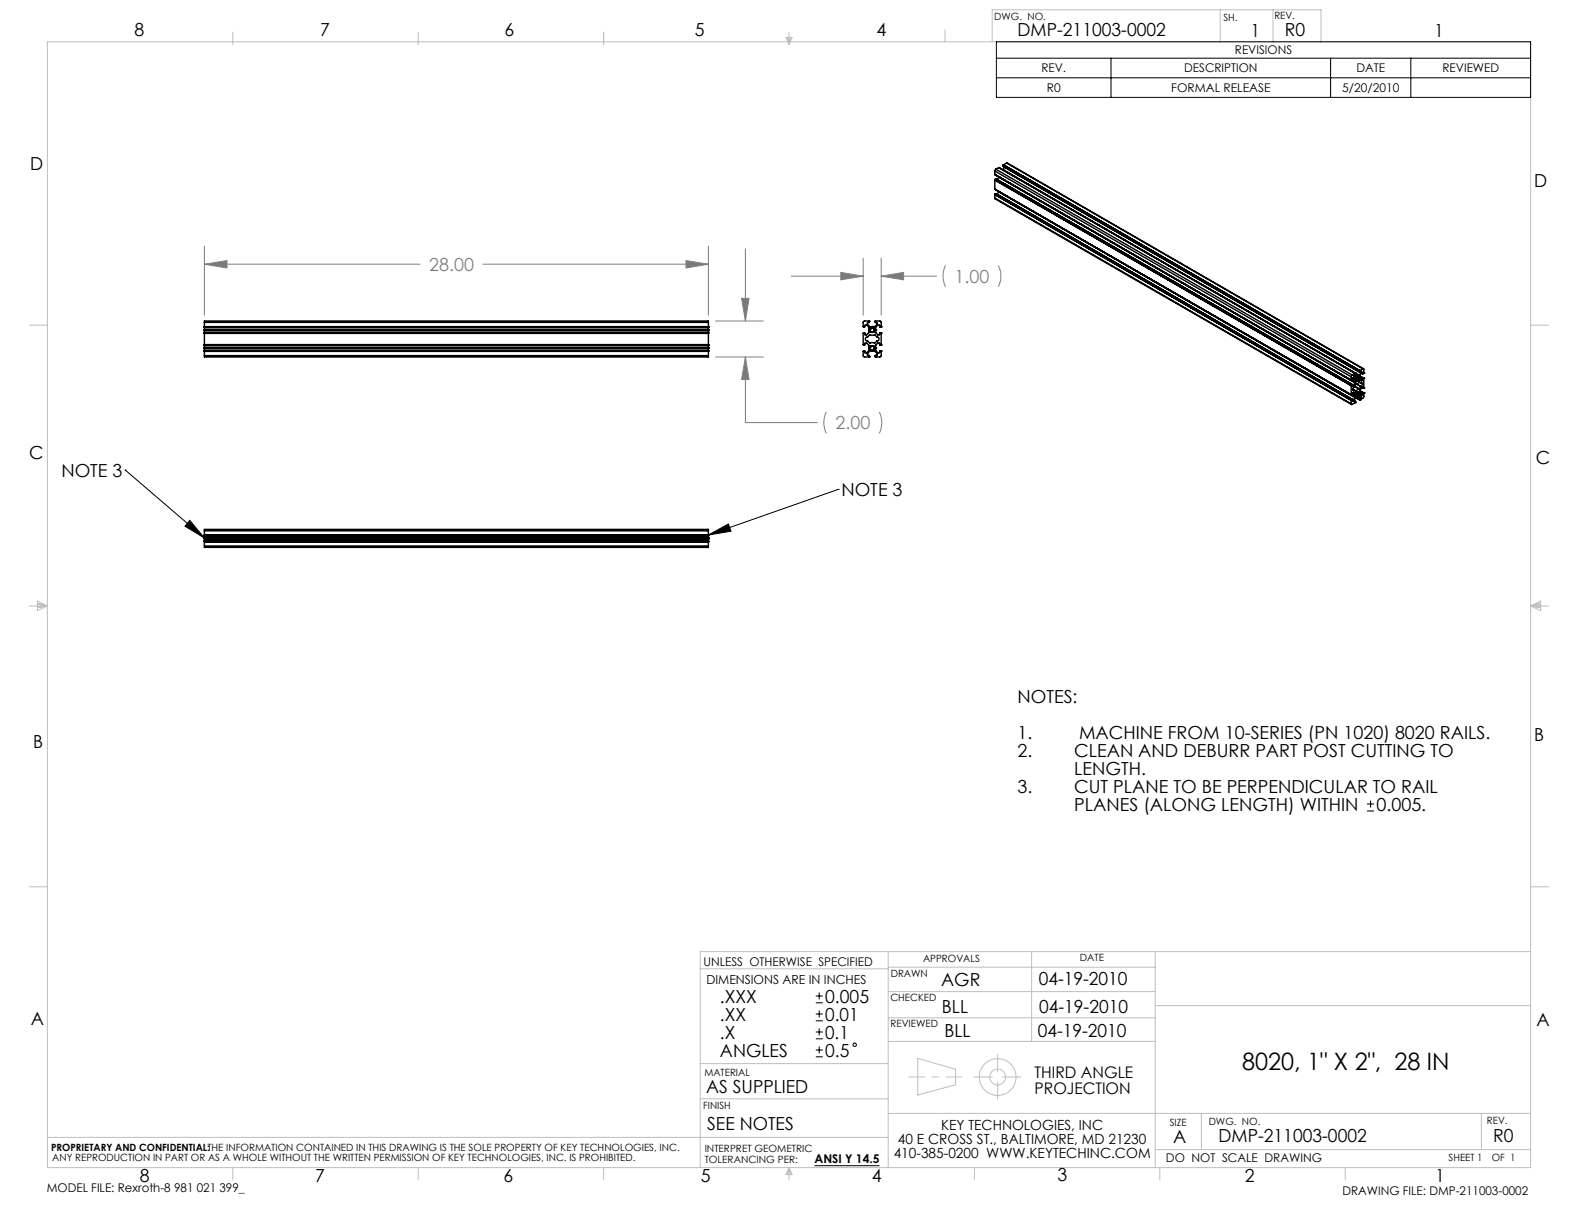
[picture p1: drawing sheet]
<svg xmlns="http://www.w3.org/2000/svg" width="279mm" height="216mm" viewBox="0 0 279 216" stroke-linecap="round" stroke-linejoin="round" font-family="sans-serif">
<g fill="none" stroke="#c0c0c0" stroke-width=".18">
<path d="M8.4 7.4h261.6v198.6h-261.6zM41.1 5.7v2.1M73.8 5.7v2.1M106.5 5.7v2.1M138.6 6.6h1.1l-.5 1.2zM138.9 6.6l.3 1.2M139.2 5.7v2.1M139.5 6.6l-.3 1.2M166.7 5.3v2.1M175 7.4v-5.7h58v5.7M215.2 1.7v5.7M224.5 1.7v5.7"/>
<path d="M5.2 57.4h3.2M270 57.4h3.2M5.2 106.9h3.2M6.6 106l1.8 .9-1.8 .8zM6.6 106.4l1.8 .5M6.6 106.6l1.8 .3M8.4 106.9l-1.8 .2M270 106.9h3.2M270 106.9l1.7 .2M270 106.9l1.7-.9v1.7zM271.7 106.6l-1.7 .3M271.7 106.4l-1.7 .5"/>
<path d="M5.2 156.4h3.2M270 156.4h3.2M123.5 170.9h33.2M156.7 167.9v38.1M156.7 179.5h47.1M156.7 174.9h47.1M156.7 170.6h47.1M182 167.9v15.8M203.8 167.9v38.1M203.8 177.4h66.2M270 167.9h-146.5v38.1M123.5 193.8h33.2"/>
<path d="M123.5 187.6h33.2M156.7 196.4h113.3M156.7 183.7h47.1M161.9 186.7l6.7 1.9v2.7l-6.7 1.8zM171.7 190h3.3M176 186v3.1M176 190.9v3M176.8 190h3.3M211.9 196.4v6.4M261.3 196.4v6.4M8.4 200.6h148.3M41.1 206v2.1"/>
<path d="M73.8 206v2.1M106.5 206v2.1M139.2 206v2.1M139.2 206l.5 1.2h-1.1zM139.2 206l-.3 1.2M139.2 206l.3 1.2M171.9 206v2.1M203.8 202.8h66.2M204.6 206v2.1M237.3 206v2.1"/>
<circle cx="176" cy="190" r="1.4"/>
<circle cx="176" cy="190" r="3.2"/>
</g>
<path d="M169.7 190h-9.4" fill="none" stroke="#c0c0c0" stroke-width=".18" stroke-dasharray="15.2 1.3 1.3 1.3" stroke-dashoffset="12.5"/>
<g fill="none" stroke="#000" stroke-width=".18">
<path d="M175.8 7.4h94.2v9.8h-94.2zM175.8 10.3h94.2M175.8 13.7h94.2M196 10.3v6.9M234.7 10.3v6.9M248.8 10.3v6.9M22.1 82.9h.1M22.1 82.9l14 12M33.5 91.8l2.6 3.1-3.5-2.1zM125 94.4l3.5-2 .4 1.3zM147.8 86.3h.1M147.8 86.3l-22.8 8.1"/>
<path d="M241.1 143.1h1.3M241.1 141.8h1.3M241.8 141.2v1.3"/>
</g>
<g fill="none" stroke="#808080" stroke-width=".18">
<path d="M36.1 46.6l3.9-.6v1.3zM36.1 43.4v12.2M36.1 46.6h38M85.2 46.6h39.8M121 46l4 .6-4 .7zM125 43.4v12.2M126.2 56.6h8.5M130.8 52.6h1.3l-.6 4zM131.5 43.9v12.7M139.6 48.7h12.7M148.3 48l4 .7-4 .7zM152.3 45.5v10.1"/>
<path d="M155.4 48.7l4-.7v1.4zM155.4 45.5v10.1M155.4 48.7h9.8M166.8 46.8a4.1 4.1 0 0 0 0 3.8M176.1 46.8a4.4 4.4 0 0 1 0 3.8M126.2 63h8.5M131.5 63l.6 3.9h-1.3zM131.5 63v11.5h12.7M145.8 72.7a4.1 4.1 0 0 0 0 3.7M155.1 72.7a4.1 4.1 0 0 1 0 3.7"/>
</g>
<path d="M33.5 91.8l2.6 3.1-3.5-2.1zM125 94.4l3.5-2 .4 1.3z" fill="#000"/>
<path d="M121 46l4 .6-4 .7zM36.1 46.6l3.9-.6v1.3zM131.5 63l.6 3.9h-1.3zM130.8 52.6h1.3l-.6 4zM148.3 48l4 .7-4 .7zM155.4 48.7l4-.7v1.4z" fill="#808080"/>
<g fill="none" stroke="#000" stroke-width=".25">
<path d="M175.5 30.8h.1M175.5 31.7v.1M175.5 33.4h.1M175.5 34.3h.1M175.5 34.9v.2l62.9 36.2M175.5 30.8l63.5 36.7M175.5 33.4l63.5 36.7M175.5 31.7l62.9 36.3M175.5 30.2l62.8 36.3M175.5 30.2v.6M175.5 31.8v1.6M175.5 34.3v.6"/>
<path d="M175.5 31.8l62.8 36.2M175.5 34.3l62.9 36.3M175.5 34.3l62.8 36.3M175.5 34.9l62.8 36.3M175.5 31.7h.1M175.5 31.6v.1M175.5 34.2v.1M175.5 31.6l62.9 36.3M175.5 34.2l62.9 36.3M175.6 31.6h.1M175.6 34.2h.1M175.6 31.6l62.9 36.3"/>
<path d="M175.6 34.2l62.9 36.2M175.6 31.6h-.1M175.6 34.2h-.1M175.6 29.8l-.1 .4M175.6 29.8l62.9 36.3M175.9 31.7h.1M175.9 34.3h.1M175.9 31.7l62.9 36.3M175.9 34.3l62.9 36.3M176.2 29.6h.1M176.2 31.2h.1M176.2 31.2v.1"/>
<path d="M176.2 33.8h.1M176.2 29.6l63.5 36.7M176.2 29.6l-.6 .2M176.2 31.3l62.8 36.2M176.2 31.3l-.3 .4M176.2 33.8l62.8 36.3M176.2 33.8l-.3 .5M176.9 30h.1M176.9 29.9v.1M176.9 29.9l62.9 36.3M177 29.1v.1M177 29.3l63.1 36.4"/>
<path d="M177 29.1l62.9 36.3M177 29.2l62.8 36.3M177 29.3l62.8 36.2M177 29.2v.1M177 29.1h.1M177.2 29.5l62.8 36.3M177.2 29.5l-.3 .4M177.2 29.4v.1M177.6 28.8l62.9 36.3M177.6 28.8l62.8 36.3M177.6 28.8l-.6 .3M36.1 56.9v-.3h88.9v.3"/>
<path d="M36.1 57.6h88.9M36.1 58.8h.1M36.1 57.6h.1M36.1 58.7v.1M36.1 57.7h.1M36.1 58.7h.1M36.1 57.7v.1M36.1 58.6v.1M36.1 58.1h.1M36.1 58.3h.1M36.1 56.9h88.9M36.1 56.9v.8"/>
<path d="M36.1 57.8v.9M36.1 58.8v2.1M36.1 58.8h88.9M36.1 58.7h88.9M36.1 57.7h88.9M36.1 58.6h88.9M36.1 57.8h88.9M36.1 58.1h88.9M36.1 58.3h88.9M36.1 58.2h88.9M125 58.8h.1M125 57.6h.1"/>
<path d="M125 58.7v.1M125 57.7h.1M125 58.7h.1M125 57.7v.1M125 58.6v.1M125 58.1h.1M125 58.3h.1M125 56.9v.8M125 57.8v.9M125 58.8v2.1M152.3 58.8v2M152.3 58.8h.1"/>
<path d="M152.3 57.6h.1M152.3 58.7v.1M152.3 58.7h.1M152.3 57.6h.2v-.2h.4l.3 .3v.9M152.7 59.6l.4-.2 .3-.3h.9l.4 .3a.37 .37 0 0 1 .3 .4 .37 .37 0 0 1-.3 .3l-.4 .4-.3-.1-.6 .1-.3-.3a.42 .42 0 0 1-.4-.6zM153.2 58.7l-.3 .4h-.3l-.1-.4h-.2M153.2 58.6v.1M153.3 58.2h.1M153.3 56.7h-.9l-.1 .1v.8M153.3 56.7h.1M153.3 56.7v.2h-.3v.3l.4 .4h.4M153.5 58l.1 .6h.4"/>
<path d="M153.5 58h.1M153.7 57.9h.2a.19 .19 0 0 1 .3 0 .19 .19 0 0 1 0 .2 .29 .29 0 0 1-.2 .5M153.7 57.9h.1M153.7 57.9l-.1-.1-.1 .2M153.8 57.6h.1M153.9 57.6h.1M153.9 57.6h-.1M154 58.6h.1M154.4 56.6v.3h.3v.4l-.4 .3h-.4M154.4 56.6h.1M154.4 56.6h.9l.1 .2v.8M154.4 58.1h.1"/>
<path d="M154.4 58.1v.2M154.4 58.3h.1M154.4 58.6v.1M154.4 58.7l.4 .4h.3l.1-.4h.2M154.4 58.3v.3M155.4 57.7h.1M155.4 57.7l-.2-.1v-.2h-.4l-.4 .3v.4M155.4 58.7h.1M155.4 58.7v.1M155.4 57.6h.1M155.4 57.6v.1M155.4 58.8h.1"/>
<path d="M155.4 58.8v2M36.1 61.9v.1M36.1 62.7v.3h88.9v-.3M36.1 60.8h88.9M36.1 61.9h.1M36.1 60.8h.1M36.1 60.9h.1M36.1 60.9v.1M36.1 61.8h.1M36.1 61.3h.1M36.1 61.5h.1M36.1 61v.9"/>
<path d="M36.1 62v.7M36.1 61.9h88.9M36.1 62h88.9M36.1 62.7h88.9M36.1 60.9h88.9M36.1 61.8h88.9M36.1 61h88.9M36.1 61.3h88.9M36.1 61.5h88.9M36.1 61.4h88.9M125 61.9v.1M125 61.9h.1"/>
<path d="M125 60.8h.1M125 60.9h.1M125 60.9v.1M125 61.8h.1M125 61.3h.1M125 61.5h.1M125 61v.9M125 62v.7M152.3 61.9v.9l.1 .1h.9M152.3 61.9h.1M152.3 60.8h.1M152.3 60.8h.2v-.3h.4l.3 .4v.9"/>
<path d="M153 62.4h.1M153 62.4v.3h.3v.2M153.2 61.8l-.3 .4h-.3l-.1-.3h-.2M153.2 61.8h.1M153.3 61.3v.1M153.3 62.9h.1M153.5 61.2l.1 .5h.4M153.5 61.2h.1M153.7 61h.2a.19 .19 0 0 1 .3 0 .19 .19 0 0 1 0 .3 .29 .29 0 0 1-.2 .5v-.1M153.7 61h.1M153.7 61h-.1l-.1 .2M153.8 61.9h.1"/>
<path d="M153.8 61.9h-.4l-.4 .4M153.9 61.9h.4l.4 .4M153.9 61.9h.1M154 61.7h.1M154.4 62.9h.1M154.4 61.3h.1M154.4 61.3v.2M154.4 61.5h.1M154.4 61.8h.1M154.4 61.8l.4 .4h.3l.1-.3h.2M154.4 61.5v.3M154.7 62.4v.3l-.4 .1 .1 .1"/>
<path d="M154.7 62.3v.1M155.4 60.9h.1M155.4 60.9l-.2-.1v-.3h-.4l-.4 .4v.4M155.4 61.9h.1M155.4 60.8h.1M155.4 60.8v.1M155.4 61.9v1l-.2 .1-.8-.1M238.3 68h.1M238.3 67.1h.1M238.3 66.5v.6M238.3 68l.1 1.7M238.3 70.6v.6"/>
<path d="M238.4 70.6h-.1M238.4 70.6h.1M238.4 69.7h.1M238.4 68h.1M238.4 67.1h.1M238.4 68h-.1M238.4 70.5v.1M238.4 67.9v.1M238.4 67.9h.1v.2M238.5 70.5h-.1M238.5 70.7h.1M238.5 69.4l-.1 .3"/>
<path d="M238.5 68.1h.1M238.5 67l-.1 .1M238.5 66.1l-.2 .4M238.5 66.8v.2M238.5 70.5v.2M238.5 66.8l.5 .3M238.5 66.8l.6 .3M238.5 66.9l.5 .3M238.5 69.4l.5 .3M238.5 69.4l.6 .3M238.5 69.5l.5 .3M238.6 68.6l.6 .4"/>
<path d="M238.8 69.2l.2 .2M238.8 69.2h.1M238.8 69.2l-.3 .2M238.8 66.6l.2 .2M238.8 66.6h.1M238.8 66.6l-.3 .2M238.8 70.6l-.2 .1M238.8 68l-.2 .1M238.9 68.8h.1M238.9 66.4l.2 .2M238.9 70.8v.1M238.9 70.7l.2 .1"/>
<path d="M238.9 70.7v.1M238.9 68.8l-.3-.1 .3 .1M238.9 70.7l.1 .1M238.9 68.2a.39 .39 0 0 0-.1 .7l.1-.1M238.9 68.8l.3 .2M238.9 66.1v.3M238.9 66.1l.5 .4M238.9 68.2l.8 .5M238.9 66.1l.6 .3M238.9 68.1l.9 .5M239 66.1l.5 .3M239 70.1l-.2 .5"/>
<path d="M239 67.5l-.2 .5M239 71l-.6 .4-.1-.2M239 70.1h.1M239 69.8h.1M239 69.7h.1M239 67.5h.1M239 67.2h.1M239 67.1h.1M239 65.8v.1M239 65.9h.1M239 70.8h.1M239 71h.1"/>
<path d="M239 65.8l.1 .1M239 66.8v.3M239 67.2v.3M239 69.4v.3M239 69.8v.3M239 65.8l-.5 .3M239 70.8l-.1 .1M239.1 69.7h.1M239.1 67.1h.1M239.1 65.9h.1M239.1 65.9v.1l-.2 .1M239.1 70.8v.1"/>
<path d="M239.1 70.9h.1M239.1 70.9l-.1 .1M239.1 69.7l-.1 .1M239.1 67.1l-.1 .1M239.1 70.1l-.2 .6M239.1 70.1l.7 .4M239.1 70.1l.8 .5M239.2 67.2h.1M239.2 67.2l.1 .1M239.2 66.9h.1M239.2 69.8h.1M239.2 69.8l.1 .1"/>
<path d="M239.2 69.5h.1M239.2 66.9l.4 .2M239.2 69.5l.4 .2M239.2 66.9v.2M239.2 67.1v.1M239.2 69.5v.2M239.2 69.7v.1M239.2 67.1l.2 .1M239.2 66.9l.3 .2M239.2 69.7l.2 .1M239.2 69.5l.3 .2M239.3 70.1l.5 .3"/>
<path d="M239.3 66.7h.1M239.3 66.7l-.1 .2M239.3 69.3h.1M239.3 69.3l-.1 .2M239.3 66.7l.4 .2M239.3 69.3l.4 .2M239.3 67.7l.7 .5M239.3 67.3h.1M239.3 67.2h.1M239.3 69.8v.1M239.3 69.8h.1M239.3 66.6v.1"/>
<path d="M239.3 67.2v.1M239.4 69.8h-.1M239.4 66.7l.3 .2M239.4 69.3l.3 .2M239.4 70l.5 .3M239.4 66.5h.1M239.4 70h.1M239.4 66.5l-.3 .1M239.4 70l-.3 .1M239.5 66.4l-.1 .1M239.5 69.9v.1M239.5 69.9l.5 .3"/>
<path d="M239.5 66.4h.1M239.5 67.1l-.1 .1M239.5 66.6l-.1 .1M239.5 69.7l-.1 .1M239.5 69.7h.1M239.5 69.2l-.1 .1M239.5 69.2l.2 .1M239.5 66.6h.2M239.6 67.1h-.1M239.6 67.1h.1M239.6 66.5h.1M239.6 66.5l-.1 .1"/>
<path d="M239.6 69.7h.1M239.6 69.1l-.1 .1M239.6 69.1h.1M239.6 66.5l.1 .1M239.6 69.1l.1 .1M239.6 69.9l.5 .3M239.7 66.9h.1M239.7 66.6v.3M239.7 66.6h.1M239.7 69.3v.2M239.7 69.5h.1M239.7 66.9l-.1 .2"/>
<path d="M239.7 69.5l-.1 .2M239.7 69.2v.1M239.7 69.1v.1M239.7 69.2h.1M239.7 68.7l-.5 .3M239.7 69.8l.4 .2M239.7 66.3l-.2 .1M239.7 69.8l-.2 .1M239.8 68.6l-.1 .1M239.8 66.2l-.1 .1M239.8 70.5h.1M239.8 65.5h.1"/>
<path d="M239.8 70.4v.1M239.9 65.4l-.1 .1M239.9 65.4h.1M239.9 66.6h.1M239.9 66.7h.1M239.9 67l.2 .2M239.9 69.2h.1M239.9 69.3l.5 .3M239.9 69.3h.1M239.9 69.6l.2 .2M239.9 70.5h.1M239.9 70.3l-.1 .1"/>
<path d="M239.9 66.3l.6 .4M239.9 68.9l.6 .4M239.9 66.3v.7M239.9 68.9v.7M239.9 67l.3 .2M239.9 66.4l.5 .3M239.9 66.5l.5 .4M239.9 66.8l.4 .3M239.9 66.7l.5 .3M239.9 69.6l.3 .2M239.9 69l.5 .3M239.9 69.1l.5 .3"/>
<path d="M239.9 69.4l.4 .3M240 65.5h.1M240 65.5h-.2M240 70.2l-.1 .1M240 68.2h.1M240 67.6l.1-.1a.34 .34 0 0 1 .2 .4 .34 .34 0 0 1-.3 .3M240 67.6h.1M240 67.6l-.3-.2-.6 .4-.2 .4M240 68.2l-.2 .4M240 65.8l-.2 .4M240.1 65.7l-.1 .1M240.1 70.2h-.1"/>
<path d="M240.1 65.5v.2M240.1 70v.2M240.1 67.2h.1M240.1 69.8h.1M240.2 65.8l-.3 .5M240.2 65.8l.2 .1M240.2 68.4l.2 .1M240.3 65.7h.1M240.3 68.3h.1M240.3 68.3l-.2 .1-.2 .5M240.3 65.7l-.1 .1M240.3 67.1l-.1 .1"/>
<path d="M240.3 69.7l-.1 .1M240.4 65.1h.2v.7M240.4 67l-.1 .1M240.4 69.6l-.1 .1M240.4 65.1l-.5 .3M240.4 65.7v.2M240.4 66.9v.1M240.4 68.3v.2M240.4 69.4v.2M240.4 66.7v.2M240.4 69.3v.1M240.5 65.8h.1"/>
<path d="M240.5 65.8l-.1 .1M240.5 66.7h.1M240.5 68.4h.1M240.5 68.4l-.1 .1M240.5 69.3h.1M240.5 66.7h-.1M240.5 69.3h-.1M240.6 65.8h.1M240.6 65.8h-.1M240.6 66.7h.1M240.6 68.4h.1M240.6 68.4h-.1"/>
<path d="M240.6 69.3h.1M240.6 69.3v.8l-.7 .4M240.6 66.7v1.7M36.1 94.4h.1M36.1 93.6v-.2h88.9v.2M36.1 96.3v.3h88.9v-.3M36.1 95.5v.1M36.1 95.5h.1M36.1 94.4v.1M36.1 95.4h88.9zM36.1 94.5h88.9zM36.1 95h.1"/>
<path d="M36.1 94.9h.1M36.1 93.6v.8M36.1 94.5v1M36.1 95.6v.7M36.1 94.4h88.9M36.1 93.6h88.9M36.1 96.3h88.9M36.1 95.6h88.9M36.1 95.5h88.9M36.1 95h88.9M36.1 94.9h88.9M125 94.4h.1"/>
<path d="M125 95.5v.1M125 95.5h.1M125 94.4v.1M125 95h.1M125 94.9h.1M125 93.6v.8M125 94.5v1M125 95.6v.7"/>
</g>
<g fill="none" stroke="#000" stroke-width=".18">
<path d="M143.9 176.9h1.2M143.9 175.7h1.2M143.9 178.9h1.2M144.5 175v1.3M144.5 178.2v1.3M143.9 180.1h1.2M143.9 183.2h1.2M143.9 182h1.2M143.9 186.4h1.2M143.9 185.2h1.2M144.5 181.4v1.2M144.5 184.6v1.2"/>
<path d="M143.7 205.6h11.4"/>
<circle cx="150.8" cy="184.3" r=".31"/>
</g>
<text font-size="4.2" x="219.1" y="188.7">8020, 1&quot; X 2&quot;, 28 IN</text>
<g font-size="3.2">
<text x="23.7" y="6.3">8</text>
<text x="56.5" y="6.4">7</text>
<text x="89" y="6.4">6</text>
<text x="122.6" y="6.4">5</text>
<text x="154.6" y="6.3">4</text>
<text x="179.5" y="6.4">DMP-211003-0002</text>
<text x="220.6" y="6.5">1</text>
<text x="226.6" y="6.4">R0</text>
<text x="253" y="6.6">1</text>
<text x="5.3" y="30">D</text>
<text x="270.6" y="32.9">D</text>
<text x="5.2" y="81">C</text>
<text x="270.9" y="81.9">C</text>
<text x="10.8" y="84.1">NOTE 3</text>
<text x="148.4" y="87.6">NOTE 3</text>
<text x="179.5" y="124">NOTES:</text>
<text x="5.8" y="132">B</text>
<text x="179.5" y="130.3">1.</text>
<text x="190.3" y="130.3">MACHINE FROM 10-SERIES (PN 1020) 8020 RAILS.</text>
<text x="270.6" y="130.7">B</text>
<text x="179.5" y="133.5">2.</text>
<text x="189.5" y="133.5">CLEAN AND DEBURR PART POST CUTTING TO</text>
<text x="189.5" y="136.7">LENGTH.</text>
<text x="179.5" y="139.8">3.</text>
<text x="189.5" y="139.8">CUT PLANE TO BE PERPENDICULAR TO RAIL</text>
<text x="189.5" y="143">PLANES (ALONG LENGTH) WITHIN</text>
<text x="242.8" y="143">0.005.</text>
<text x="166" y="173.9">AGR</text>
<text x="183.2" y="173.8">04-19-2010</text>
<text x="127" y="176.9">.XXX</text>
<text x="145.6" y="176.9">0.005</text>
<text x="166.2" y="178.8">BLL</text>
<text x="183.3" y="178.6">04-19-2010</text>
<text x="5.4" y="180.9">A</text>
<text x="127" y="180.1">.XX</text>
<text x="127" y="183.2">.X</text>
<text x="145.6" y="180">0.01</text>
<text x="145.6" y="183.2">0.1</text>
<text x="166.6" y="182.9">BLL</text>
<text x="183" y="183">04-19-2010</text>
<text x="271" y="181">A</text>
<text x="127" y="186.4">ANGLES</text>
<text x="145.6" y="186.4">0.5</text>
<text x="124.6" y="192.8">AS SUPPLIED</text>
<text x="124.7" y="199.4">SEE NOTES</text>
<text x="207" y="201.6">A</text>
<text x="214.9" y="201.5">DMP-211003-0002</text>
<text x="263.4" y="201.4">R0</text>
<text x="24.7" y="208.4">8</text>
<text x="55.6" y="208.5">7</text>
<text x="88.8" y="208.4">6</text>
<text x="123.6" y="208.4">5</text>
<text x="153.8" y="208.4">4</text>
<text x="186.6" y="208.3">3</text>
<text x="219.6" y="208.4">2</text>
<text x="253.2" y="208.5">1</text>
</g>
<g font-size="3.2" fill="#808080">
<text x="75.7" y="47.8">28.00</text>
<text x="168.4" y="49.9">1.00</text>
<text x="147.4" y="75.7">2.00</text>
</g>
<g font-size="2.8">
<text x="182.5" y="190.1">THIRD ANGLE</text>
<text x="182.5" y="192.9">PROJECTION</text>
</g>
<g font-size="2.5">
<text x="158.4" y="201.9">40 E CROSS ST., BALTIMORE, MD 21230</text>
<text x="166" y="199.4">KEY TECHNOLOGIES, INC</text>
<text x="157.6" y="204.3">410-385-0200 WWW.KEYTECHINC.COM</text>
</g>
<text font-size="2.2" x="124.6" y="173.7">DIMENSIONS ARE IN INCHES</text>
<g font-size="2.1">
<text x="217.8" y="9.6">REVISIONS</text>
<text x="183.7" y="12.8">REV.</text>
<text x="184.7" y="16.2">R0</text>
<text x="206.6" y="16.2">FORMAL RELEASE</text>
<text x="208.9" y="12.8">DESCRIPTION</text>
<text x="236.8" y="16.2">5/20/2010</text>
<text x="239.3" y="12.8">DATE</text>
<text x="254.4" y="12.8">REVIEWED</text>
<text x="124.1" y="170.3">UNLESS OTHERWISE SPECIFIED</text>
<text x="143.7" y="205.2">ANSI Y 14.5</text>
<text x="205.7" y="205">DO NOT SCALE DRAWING</text>
<text x="8.2" y="210.3">MODEL FILE: Rexroth-8 981 021 399_</text>
<text x="236.8" y="210.7">DRAWING FILE: DMP-211003-0002</text>
</g>
<g font-size="1.8">
<text x="175.4" y="3.5">DWG. NO.</text>
<text x="215.8" y="3.6">SH.</text>
<text x="224.8" y="3.3">REV.</text>
<text x="157.1" y="172.3">DRAWN</text>
<text x="162.8" y="169.7">APPROVALS</text>
<text x="190.5" y="169.5">DATE</text>
<text x="157.1" y="176.6">CHECKED</text>
<text x="157.1" y="181.2">REVIEWED</text>
<text x="124.2" y="189.8">MATERIAL</text>
<text x="124.1" y="195.6">FINISH</text>
<text x="9" y="203">PROPRIETARY AND CONFIDENTIAL:THE INFORMATION CONTAINED IN THIS DRAWING IS THE SOLE PROPERTY OF KEY TECHNOLOGIES, INC.</text>
<text x="124.3" y="203.1">INTERPRET GEOMETRIC</text>
<text x="206.3" y="198.5">SIZE</text>
<text x="213.2" y="198.5">DWG. NO.</text>
<text x="262.3" y="198.2">REV.</text>
<text x="9.2" y="204.8">ANY REPRODUCTION IN PART OR AS A WHOLE WITHOUT THE WRITTEN PERMISSION OF KEY TECHNOLOGIES, INC. IS PROHIBITED.</text>
<text x="124.3" y="205.2">TOLERANCING PER:</text>
<text x="255.5" y="204.8">SHEET 1</text>
<text x="263.1" y="204.8">OF 1</text>
</g>
</svg>
